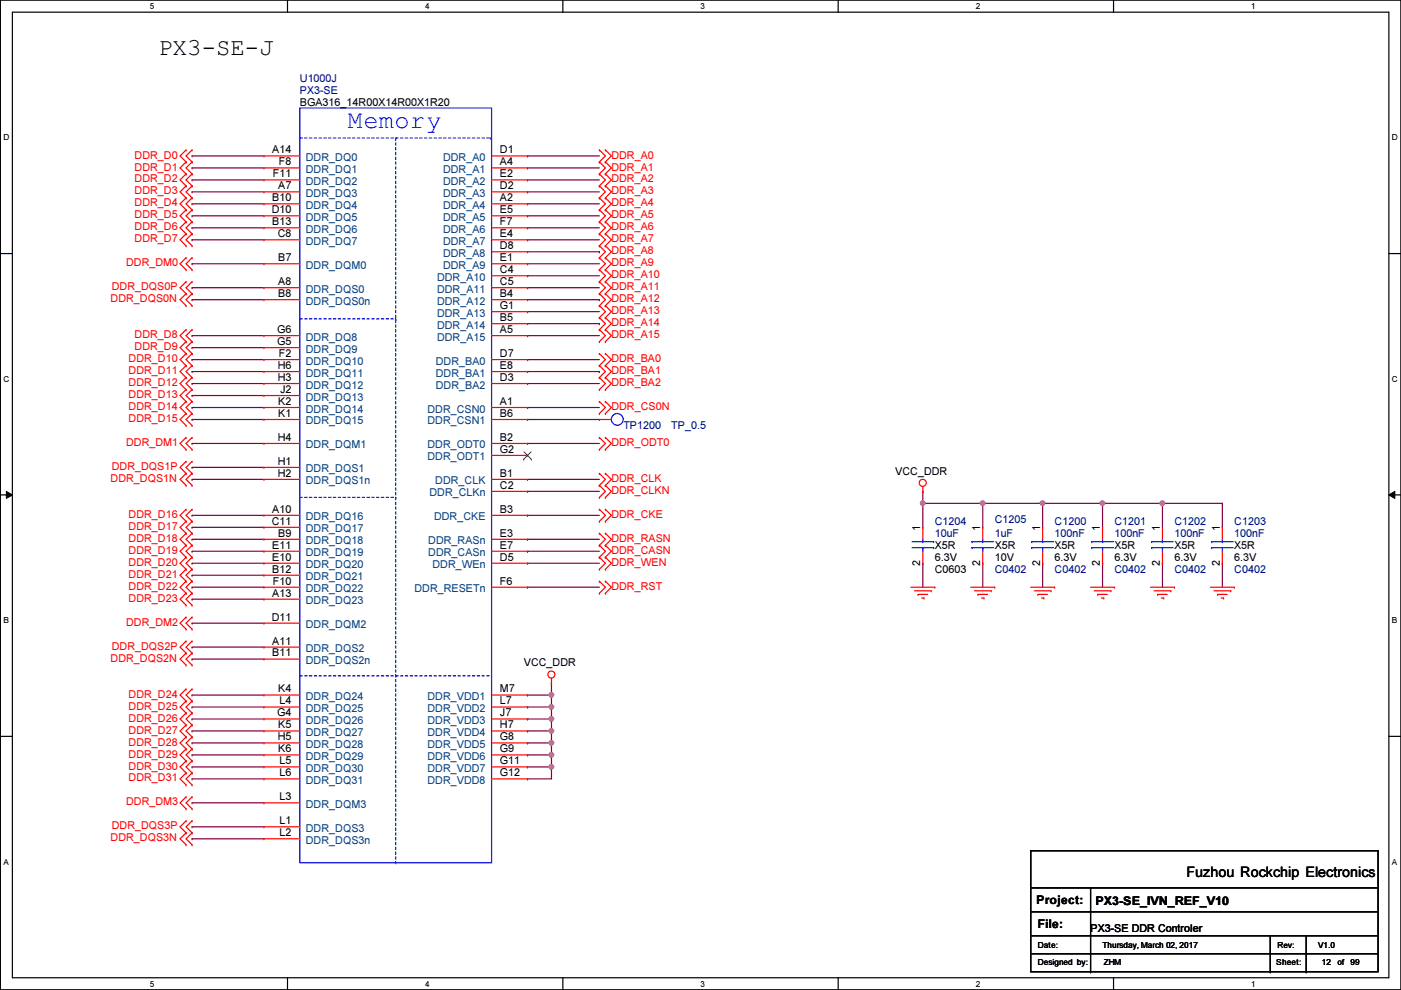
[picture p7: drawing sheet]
<svg xmlns="http://www.w3.org/2000/svg" width="297mm" height="210mm" viewBox="0 0 297 210" stroke-linecap="round" stroke-linejoin="round" font-family="sans-serif">
<path d="M.1 0h296.9v209.8h-296.9zM2.6 2.6h291.9v204.7h-291.9z" fill="none" stroke="#000" stroke-width=".25"/>
<g fill="#fff">
<path d="M31.8 .3h1v2h-1z"/>
<path d="M31.8 207.6h1v1.9h-1z"/>
</g>
<path d="M61 0v2.6M61 207.3v2.5" fill="none" stroke="#000" stroke-width=".25"/>
<g fill="#fff">
<path d="M90.1 .3h1v2h-1z"/>
<path d="M90.1 207.6h1v1.9h-1z"/>
</g>
<path d="M119.3 0v2.6M119.3 207.3v2.5" fill="none" stroke="#000" stroke-width=".25"/>
<g fill="#fff">
<path d="M148.5 .3h1v2h-1z"/>
<path d="M148.5 207.6h1v1.9h-1z"/>
</g>
<path d="M177.7 0v2.6M177.7 207.3v2.5" fill="none" stroke="#000" stroke-width=".25"/>
<g fill="#fff">
<path d="M206.9 .3h1v2h-1z"/>
<path d="M206.9 207.6h1v1.9h-1z"/>
</g>
<path d="M236.1 0v2.6M236.1 207.3v2.5" fill="none" stroke="#000" stroke-width=".25"/>
<g fill="#fff">
<path d="M265.3 .3h.9v2h-.9z"/>
<path d="M265.3 207.6h.9v1.9h-.9z"/>
<path d="M.7 28.2h1.3v1.9h-1.3z"/>
<path d="M295.1 28.2h1.3v1.9h-1.3z"/>
<path d="M.7 79.3h1.3v2h-1.3z"/>
<path d="M295.1 79.3h1.3v2h-1.3z"/>
</g>
<path d="M.1 53.8h2.5M294.5 53.8h2.5" fill="none" stroke="#000" stroke-width=".25"/>
<g fill="#fff">
<path d="M.7 130.5h1.2v2h-1.2z"/>
<path d="M295.1 130.5h1.2v2h-1.2z"/>
</g>
<path d="M.1 104.9h2.5M294.5 104.9h2.5" fill="none" stroke="#000" stroke-width=".25"/>
<path d="M1.4 104.2l1.2 .7-1.2 .8zM294.5 104.9l1.2-.7v1.5z" fill="#000"/>
<path d="M1.4 104.2l1.2 .7-1.2 .8zM294.5 104.9l1.2-.7v1.5z" fill="none" stroke="#000" stroke-width=".21"/>
<g fill="#fff">
<path d="M.7 181.7h1.2v2h-1.2z"/>
<path d="M295.1 181.7h1.2v2h-1.2z"/>
</g>
<path d="M.1 156.1h2.5M294.5 156.1h2.5" fill="none" stroke="#000" stroke-width=".25"/>
<g fill="none" stroke="#800040" stroke-width=".25">
<path d="M111.8 35.6h.1M111.8 38.1h.1M111.8 33.1h.1M111.8 35.6h15.3M111.8 38.1h15.3M111.8 33.1h15.3M111.8 50.8h.1M111.8 40.7h.1M111.8 43.2h.1M111.8 48.3h.1M111.8 55.9h.1M111.8 45.8h.1"/>
<path d="M111.8 50.8h15.3M111.8 40.7h15.3M111.8 53.4h15.3M111.8 43.2h15.3M111.8 48.3h15.3M111.8 55.9h15.3M111.8 45.8h15.3M127.1 53.4h.1M111.8 86.4h.1M111.8 86.4h15.3M111.8 104.2h.1M111.8 101.6h.1"/>
<path d="M111.8 104.2h15.3M111.8 101.6h15.3M111.8 157.5h.1M111.8 147.4h.1M111.8 147.4h5.1M116.9 147.4h.1M116.9 155h.1M116.9 147.4v2.5M116.9 155v2.5h-5.1"/>
</g>
<circle cx="116.9" cy="147.3" r=".49" fill="#f0f"/>
<circle cx="116.9" cy="147.3" r=".49" fill="none" stroke="#f0f" stroke-width=".25"/>
<path d="M111.8 149.9h.1M111.8 149.9h5.1" fill="none" stroke="#800040" stroke-width=".25"/>
<circle cx="116.9" cy="149.9" r=".49" fill="#f0f"/>
<circle cx="116.9" cy="149.9" r=".49" fill="none" stroke="#f0f" stroke-width=".25"/>
<path d="M111.8 152.4h.1M111.8 152.4h5.1" fill="none" stroke="#800040" stroke-width=".25"/>
<circle cx="116.9" cy="152.4" r=".49" fill="#f0f"/>
<circle cx="116.9" cy="152.4" r=".49" fill="none" stroke="#f0f" stroke-width=".25"/>
<path d="M111.8 155h.1M116.9 144.8h.1M116.9 149.9h.1M116.9 152.4h.1M116.9 144.8v2.6M116.9 149.9v5.1h-5.1" fill="none" stroke="#800040" stroke-width=".25"/>
<circle cx="116.9" cy="155" r=".49" fill="#f0f"/>
<circle cx="116.9" cy="155" r=".49" fill="none" stroke="#f0f" stroke-width=".25"/>
<path d="M116.9 157.5h.1M116.9 157.5v2.6h-5.1M111.8 160.1h.1" fill="none" stroke="#800040" stroke-width=".25"/>
<circle cx="116.9" cy="160" r=".49" fill="#f0f"/>
<circle cx="116.9" cy="160" r=".49" fill="none" stroke="#f0f" stroke-width=".25"/>
<circle cx="116.9" cy="157.5" r=".49" fill="#f0f"/>
<circle cx="116.9" cy="157.5" r=".49" fill="none" stroke="#f0f" stroke-width=".25"/>
<path d="M111.8 162.6h.1M111.8 162.6h5.1" fill="none" stroke="#800040" stroke-width=".25"/>
<circle cx="116.9" cy="162.6" r=".49" fill="#f0f"/>
<circle cx="116.9" cy="162.6" r=".49" fill="none" stroke="#f0f" stroke-width=".25"/>
<g fill="none" stroke="#800040" stroke-width=".25">
<path d="M40.7 35.6h.1M40.7 33.1h.1M40.7 38.1h.1M40.7 35.6h15.3M40.7 33.1h15.3M40.7 38.1h15.3M40.7 40.7h.1M40.7 43.2h.1M40.7 48.3h.1M40.7 45.8h.1M40.7 50.8h.1M40.7 55.9h.1"/>
<path d="M40.7 40.7h15.3M40.7 43.2h15.3M40.7 48.3h15.3M40.7 45.8h15.3M40.7 50.8h15.3M40.7 55.9h15.3M40.7 63.5h.1M40.7 61h.1M40.7 73.7h.1M40.7 78.8h.1M40.7 76.2h.1M40.7 71.2h.1"/>
<path d="M40.7 63.5h15.3M40.7 61h15.3M40.7 73.7h15.3M40.7 78.8h15.3M40.7 76.2h15.3M40.7 71.2h15.3M40.7 86.4h.1M40.7 81.3h.1M40.7 83.9h.1M40.7 88.9h.1M40.7 99.1h.1M40.7 94h.1"/>
<path d="M40.7 86.4h15.3M40.7 81.3h15.3M40.7 83.9h15.3M40.7 88.9h15.3M40.7 99.1h15.3M40.7 94h15.3M40.7 101.6h.1M40.7 116.9h.1M40.7 109.3h.1M40.7 114.3h.1M40.7 111.8h.1M40.7 119.4h.1"/>
<path d="M40.7 101.6h15.3M40.7 116.9h15.3M40.7 109.3h15.3M40.7 114.3h15.3M40.7 111.8h15.3M40.7 119.4h15.3M195.7 119.4h.1M195.7 106.7h.1M195.7 106.7h12.7M195.7 119.4v5.1M233.8 119.4h.1M233.8 106.7h.1"/>
<path d="M233.8 106.7v5.1M233.8 119.4v5.1M246.5 106.7h.1M246.5 106.7h12.7M259.2 106.7h.1M259.2 119.4h.1M259.2 106.7v5.1M259.2 119.4v5.1M40.7 122h.1M40.7 127h.1M40.7 124.5h.1M40.7 137.2h.1"/>
<path d="M40.7 139.7h.1M40.7 132.1h.1M40.7 122h15.3M40.7 127h15.3M40.7 124.5h15.3M40.7 137.2h15.3M40.7 139.7h15.3M40.7 132.1h15.3M40.7 155h.1M40.7 147.4h.1M40.7 152.4h.1M40.7 157.5h.1"/>
<path d="M40.7 149.9h.1M40.7 155h15.3M40.7 147.4h15.3M40.7 152.4h15.3M40.7 157.5h15.3M40.7 149.9h15.3M40.7 162.6h.1M40.7 165.1h.1M40.7 160.1h.1M40.7 177.8h.1M40.7 175.3h.1M40.7 170.2h.1"/>
<path d="M40.7 165.1h15.3M40.7 162.6h15.3M40.7 160.1h15.3M40.7 177.8h15.3M40.7 175.3h15.3M40.7 170.2h15.3M111.8 165.1h.1M116.9 160.1h.1M116.9 162.6h.1M116.9 160.1v5h-5.1"/>
</g>
<circle cx="233.7" cy="106.7" r=".49" fill="#f0f"/>
<circle cx="233.7" cy="106.7" r=".49" fill="none" stroke="#f0f" stroke-width=".25"/>
<path d="M221.1 119.4h.1M221.1 106.7h.1M221.1 106.7v5.1M221.1 119.4v5.1M233.8 106.7h.1M233.8 106.7h12.7M246.5 119.4h.1M246.5 119.4v5.1" fill="none" stroke="#800040" stroke-width=".25"/>
<circle cx="221" cy="106.7" r=".49" fill="#f0f"/>
<circle cx="221" cy="106.7" r=".49" fill="none" stroke="#f0f" stroke-width=".25"/>
<path d="M246.5 106.7h.1M246.5 106.7v5.1" fill="none" stroke="#800040" stroke-width=".25"/>
<circle cx="246.4" cy="106.7" r=".49" fill="#f0f"/>
<circle cx="246.4" cy="106.7" r=".49" fill="none" stroke="#f0f" stroke-width=".25"/>
<path d="M195.7 104.2h.1M195.7 106.7h.1M195.7 104.2v7.6M208.4 106.7h.1M208.4 119.4h.1M208.4 106.7h25.4M208.4 119.4v5.1M221.1 106.7h.1" fill="none" stroke="#800040" stroke-width=".25"/>
<circle cx="195.6" cy="106.7" r=".49" fill="#f0f"/>
<circle cx="195.6" cy="106.7" r=".49" fill="none" stroke="#f0f" stroke-width=".25"/>
<path d="M208.4 106.7h.1M208.4 106.7v5.1" fill="none" stroke="#800040" stroke-width=".25"/>
<circle cx="208.3" cy="106.7" r=".49" fill="#f0f"/>
<circle cx="208.3" cy="106.7" r=".49" fill="none" stroke="#f0f" stroke-width=".25"/>
<g fill="none" stroke="#800040" stroke-width=".25">
<path d="M111.8 58.5h.1M111.8 58.5h15.3M111.8 61h.1M111.8 66.1h.1M111.8 71.2h.1M111.8 76.2h.1M111.8 63.5h15.3M111.8 61h15.3M111.8 66.1h15.3M111.8 71.2h15.3M111.8 68.6h15.3M111.8 76.2h15.3"/>
<path d="M111.8 78.8h15.3M127.1 63.5h.1M127.1 68.6h.1M127.1 78.8h.1M111.8 88.9h.1M111.8 81.3h.1M111.8 94h.1M111.8 88.9h15.3M111.8 81.3h15.3M111.8 94h15.3M111.8 109.3h.1M111.8 114.3h.1"/>
<path d="M111.8 116.9h.1M111.8 119.4h.1M111.8 109.3h15.3M111.8 114.3h15.3M111.8 116.9h15.3M111.8 119.4h15.3M111.8 124.5h.1M111.8 124.5h15.3"/>
</g>
<g fill="none" stroke="#f00" stroke-width=".25">
<path d="M39.5 31.8h.1M39.5 34.3h.1M39.5 36.9h.1M39.5 39.4h.1M39.5 31.8l-1.3 1.3 1.3 1.2M39.5 34.3l-1.3 1.3 1.3 1.3M39.5 36.9l-1.3 1.2 1.3 1.3M39.5 39.4l-1.3 1.3 1.3 1.3M40.7 31.8h.1M40.7 34.3h.1M40.7 36.9h.1M40.7 39.4h.1"/>
<path d="M40.7 31.8l-1.2 1.3 1.2 1.2M40.7 34.3l-1.2 1.3 1.2 1.3M40.7 36.9l-1.2 1.2 1.2 1.3M40.7 39.4l-1.2 1.3 1.2 1.3M56 33.1h.1M56 35.6h.1M56 38.1h.1M56 33.1h7.6M56 35.6h7.6M56 38.1h7.6M104.2 33.1h7.6M104.2 35.6h7.6"/>
<path d="M104.2 38.1h7.6M111.8 33.1h.1M111.8 35.6h.1M111.8 38.1h.1M127.1 34.3h.1M127.1 31.8h.1M127.1 36.9h.1M127.1 39.4h.1M127.1 31.8l1.3 1.3-1.3 1.2M127.1 34.3l1.3 1.3-1.3 1.3M127.1 36.9l1.3 1.2-1.3 1.3M127.1 39.4l1.3 1.3-1.3 1.3"/>
<path d="M128.4 34.3h.1M128.4 31.8h.1M128.4 36.9h.1M128.4 39.4h.1M128.4 31.8l1.2 1.3-1.2 1.2M128.4 34.3l1.2 1.3-1.2 1.3M128.4 36.9l1.2 1.2-1.2 1.3M128.4 39.4l1.2 1.3-1.2 1.3M39.5 42h.1M39.5 44.5h.1M39.5 47h.1M39.5 49.6h.1"/>
<path d="M39.5 52.1h.1M39.5 54.7h.1M39.5 57.2h.1M39.5 59.7h.1M39.5 42l-1.3 1.2 1.3 1.3M39.5 44.5l-1.3 1.3 1.3 1.2M39.5 47l-1.3 1.3 1.3 1.3M39.5 49.6l-1.3 1.2 1.3 1.3M39.5 54.7l-1.3 1.2 1.3 1.3M39.5 59.7l-1.3 1.3 1.3 1.3M40.7 42h.1M40.7 44.5h.1"/>
<path d="M40.7 47h.1M40.7 49.6h.1M40.7 52.1h.1M40.7 54.7h.1M40.7 57.2h.1M40.7 59.7h.1M40.7 42l-1.2 1.2 1.2 1.3M40.7 44.5l-1.2 1.3 1.2 1.2M40.7 47l-1.2 1.3 1.2 1.3M40.7 49.6l-1.2 1.2 1.2 1.3M40.7 54.7l-1.2 1.2 1.2 1.3M40.7 59.7l-1.2 1.3 1.2 1.3"/>
<path d="M56 55.9h.1M56 40.7h.1M56 43.2h.1M56 45.8h.1M56 48.3h.1M56 50.8h.1M56 55.9h7.6M56 40.7h7.6M56 43.2h7.6M56 45.8h7.6M56 48.3h7.6M56 50.8h7.6"/>
<path d="M104.2 55.9h7.6M104.2 40.7h7.6M104.2 43.2h7.6M104.2 45.8h7.6M104.2 48.3h7.6M104.2 50.8h7.6M104.2 53.4h7.6M104.2 58.5h7.6M111.8 40.7h.1M111.8 43.2h.1M111.8 45.8h.1M111.8 48.3h.1"/>
<path d="M111.8 50.8h.1M111.8 53.4h.1M111.8 55.9h.1M111.8 58.5h.1M127.1 42h.1M127.1 44.5h.1M127.1 47h.1M127.1 49.6h.1M127.1 52.1h.1M127.1 54.7h.1M127.1 57.2h.1M127.1 59.7h.1"/>
<path d="M127.1 42l1.3 1.2-1.3 1.3M127.1 44.5l1.3 1.3-1.3 1.2M127.1 47l1.3 1.3-1.3 1.3M127.1 49.6l1.3 1.2-1.3 1.3M127.1 52.1l1.3 1.3-1.3 1.3M127.1 54.7l1.3 1.2-1.3 1.3M127.1 57.2l1.3 1.3-1.3 1.2M127.1 59.7l1.3 1.3-1.3 1.3M128.4 42h.1M128.4 44.5h.1M128.4 47h.1M128.4 49.6h.1"/>
<path d="M128.4 52.1h.1M128.4 54.7h.1M128.4 57.2h.1M128.4 59.7h.1M128.4 42l1.2 1.2-1.2 1.3M128.4 44.5l1.2 1.3-1.2 1.2M128.4 47l1.2 1.3-1.2 1.3M128.4 49.6l1.2 1.2-1.2 1.3M128.4 52.1l1.2 1.3-1.2 1.3M128.4 54.7l1.2 1.2-1.2 1.3M128.4 57.2l1.2 1.3-1.2 1.2M128.4 59.7l1.2 1.3-1.2 1.3"/>
<path d="M39.5 62.3h.1M39.5 64.8h.1M39.5 69.9h.1M39.5 72.4h.1M39.5 75h.1M39.5 77.5h.1M39.5 62.3l-1.3 1.2 1.3 1.3M39.5 69.9l-1.3 1.3 1.3 1.2M39.5 72.4l-1.3 1.3 1.3 1.3M39.5 75l-1.3 1.2 1.3 1.3M39.5 77.5l-1.3 1.3 1.3 1.3M40.7 62.3h.1"/>
<path d="M40.7 64.8h.1M40.7 69.9h.1M40.7 72.4h.1M40.7 75h.1M40.7 77.5h.1M40.7 62.3l-1.2 1.2 1.2 1.3M40.7 69.9l-1.2 1.3 1.2 1.2M40.7 72.4l-1.2 1.3 1.2 1.3M40.7 75l-1.2 1.2 1.2 1.3M40.7 77.5l-1.2 1.3 1.2 1.3M56 61h.1M56 63.5h.1"/>
<path d="M56 71.2h.1M56 73.7h.1M56 76.2h.1M56 78.8h.1M56 61h7.6M56 63.5h7.6M56 76.2h7.6M56 78.8h7.6M56 71.2h7.6M56 73.7h7.6M104.2 61h7.6M104.2 63.5h7.6"/>
<path d="M104.2 76.2h7.6M104.2 78.8h7.6M104.2 71.2h7.6M104.2 66.1h7.6M104.2 68.6h7.6M111.8 76.2h.1M111.8 78.8h.1M111.8 61h.1M111.8 63.5h.1M111.8 66.1h.1M111.8 68.6h.1M111.8 71.2h.1"/>
<path d="M127.1 62.3h.1M127.1 64.8h.1M127.1 67.4h.1M127.1 72.4h.1M127.1 69.9h.1M127.1 77.5h.1M127.1 75h.1M127.1 62.3l1.3 1.2-1.3 1.3M127.1 64.8l1.3 1.3-1.3 1.3M127.1 75l1.3 1.2-1.3 1.3M127.1 69.9l1.3 1.3-1.3 1.2M127.1 67.4l1.3 1.2-1.3 1.3"/>
<path d="M127.1 77.5l1.3 1.3-1.3 1.3M128.4 62.3h.1M128.4 64.8h.1M128.4 67.4h.1M128.4 72.4h.1M128.4 69.9h.1M128.4 77.5h.1M128.4 75h.1M128.4 62.3l1.2 1.2-1.2 1.3M128.4 77.5l1.2 1.3-1.2 1.3M128.4 64.8l1.2 1.3-1.2 1.3M128.4 69.9l1.2 1.3-1.2 1.2"/>
<path d="M128.4 67.4l1.2 1.2-1.2 1.3M128.4 75l1.2 1.2-1.2 1.3M39.5 80.1h.1M39.5 82.6h.1M39.5 85.1h.1M39.5 87.7h.1M39.5 90.2h.1M39.5 92.8h.1M39.5 95.3h.1M39.5 97.8h.1M39.5 80.1l-1.3 1.2 1.3 1.3M39.5 82.6l-1.3 1.3 1.3 1.2"/>
<path d="M39.5 85.1l-1.3 1.3 1.3 1.3M39.5 87.7l-1.3 1.2 1.3 1.3M39.5 92.8l-1.3 1.2 1.3 1.3M39.5 97.8l-1.3 1.3 1.3 1.3M40.7 80.1h.1M40.7 82.6h.1M40.7 85.1h.1M40.7 87.7h.1M40.7 90.2h.1M40.7 92.8h.1M40.7 95.3h.1M40.7 97.8h.1"/>
<path d="M40.7 80.1l-1.2 1.2 1.2 1.3M40.7 82.6l-1.2 1.3 1.2 1.2M40.7 85.1l-1.2 1.3 1.2 1.3M40.7 87.7l-1.2 1.2 1.2 1.3M40.7 92.8l-1.2 1.2 1.2 1.3M40.7 97.8l-1.2 1.3 1.2 1.3M56 94h.1M56 99.1h.1M56 81.3h.1M56 83.9h.1M56 86.4h.1M56 88.9h.1"/>
<path d="M56 88.9h7.6M56 94h7.6M56 99.1h7.6M56 86.4h7.6M56 81.3h7.6M56 83.9h7.6M104.2 88.9h7.6M104.2 94h7.6M104.2 86.4h7.6M104.2 81.3h7.6M104.2 96.6h7.6M111.8 86.4h.1"/>
<path d="M111.8 88.9h.1M111.8 81.3h.1M111.8 94h.1M111.8 96.6h.1M127.1 87.7h.1M127.1 85.1h.1M127.1 80.1h.1M127.1 82.6h.1M127.1 95.3h.1M127.1 92.8h.1M127.1 88.9h.1M127.1 85.1l1.3 1.3-1.3 1.3"/>
<path d="M127.1 80.1l1.3 1.2-1.3 1.3M127.1 92.8l1.3 1.2-1.3 1.3M127.1 88.9h2.5M128.4 87.7h.1M128.4 85.1h.1M128.4 80.1h.1M128.4 82.6h.1M128.4 95.3h.1M128.4 92.8h.1M128.4 85.1l1.2 1.3-1.2 1.3M128.4 80.1l1.2 1.2-1.2 1.3M128.4 92.8l1.2 1.2-1.2 1.3"/>
<path d="M39.5 100.4h.1M39.5 102.9h.1M39.5 108h.1M39.5 110.5h.1M39.5 113.1h.1M39.5 115.6h.1M39.5 118.2h.1M39.5 100.4l-1.3 1.2 1.3 1.3M39.5 108l-1.3 1.3 1.3 1.2M39.5 110.5l-1.3 1.3 1.3 1.3M39.5 115.6l-1.3 1.3 1.3 1.3M39.5 118.2l-1.3 1.2 1.3 1.3"/>
<path d="M39.5 113.1l-1.3 1.2 1.3 1.3M40.7 100.4h.1M40.7 102.9h.1M40.7 108h.1M40.7 110.5h.1M40.7 113.1h.1M40.7 115.6h.1M40.7 118.2h.1M40.7 100.4l-1.2 1.2 1.2 1.3M40.7 108l-1.2 1.3 1.2 1.2M40.7 110.5l-1.2 1.3 1.2 1.3M40.7 115.6l-1.2 1.3 1.2 1.3"/>
<path d="M40.7 118.2l-1.2 1.2 1.2 1.3M40.7 113.1l-1.2 1.2 1.2 1.3M56 101.6h.1M56 109.3h.1M56 111.8h.1M56 114.3h.1M56 116.9h.1M56 119.4h.1M56 101.6h7.6M56 109.3h7.6M56 114.3h7.6M56 116.9h7.6"/>
<path d="M56 119.4h7.6M56 111.8h7.6M104.2 101.6h7.6M104.2 109.3h7.6M104.2 104.2h7.6M104.2 114.3h7.6M104.2 116.9h7.6M104.2 119.4h7.6M111.8 109.3h.1M111.8 101.6h.1M111.8 104.2h.1M111.8 114.3h.1"/>
<path d="M111.8 116.9h.1M111.8 119.4h.1M127.1 102.9h.1M127.1 100.4h.1M127.1 105.5h.1M127.1 110.5h.1M127.1 108h.1M127.1 115.6h.1M127.1 113.1h.1M127.1 118.2h.1M127.1 100.4l1.3 1.2-1.3 1.3M127.1 102.9l1.3 1.3-1.3 1.3"/>
<path d="M127.1 108l1.3 1.3-1.3 1.2M127.1 113.1l1.3 1.2-1.3 1.3M127.1 115.6l1.3 1.3-1.3 1.3M127.1 118.2l1.3 1.2-1.3 1.3M128.4 102.9h.1M128.4 100.4h.1M128.4 105.5h.1M128.4 110.5h.1M128.4 108h.1M128.4 115.6h.1M128.4 113.1h.1M128.4 118.2h.1"/>
<path d="M128.4 100.4l1.2 1.2-1.2 1.3M128.4 102.9l1.2 1.3-1.2 1.3M128.4 108l1.2 1.3-1.2 1.2M128.4 113.1l1.2 1.2-1.2 1.3M128.4 115.6l1.2 1.3-1.2 1.3M128.4 118.2l1.2 1.2-1.2 1.3M195.7 104.2h.1M195.7 111.8h.1M195.7 119.4h.1M195.7 103.2v1M195.7 111.8v2.5M195.7 116.9v2.5"/>
<path d="M208.4 111.8h.1M208.4 119.4h.1M208.4 111.8v2.5M208.4 116.9v2.5M221.1 111.8h.1M221.1 119.4h.1M221.1 111.8v2.5M221.1 116.9v2.5M233.8 111.8h.1M233.8 119.4h.1M233.8 111.8v2.5M233.8 116.9v2.5"/>
<path d="M246.5 111.8h.1M246.5 119.4h.1M246.5 111.8v2.5M246.5 116.9v2.5M259.2 111.8h.1M259.2 119.4h.1M259.2 111.8v2.5M259.2 116.9v2.5M39.5 120.7h.1M39.5 123.2h.1M39.5 125.8h.1M39.5 128.3h.1"/>
<path d="M39.5 130.9h.1M39.5 133.4h.1M39.5 135.9h.1M39.5 138.5h.1M39.5 125.8l-1.3 1.2 1.3 1.3M39.5 130.9l-1.3 1.2 1.3 1.3M39.5 120.7l-1.3 1.3 1.3 1.2M39.5 123.2l-1.3 1.3 1.3 1.3M39.5 135.9l-1.3 1.3 1.3 1.3M39.5 138.5l-1.3 1.2 1.3 1.3M40.7 120.7h.1M40.7 123.2h.1"/>
<path d="M40.7 125.8h.1M40.7 128.3h.1M40.7 130.9h.1M40.7 133.4h.1M40.7 135.9h.1M40.7 138.5h.1M40.7 123.2l-1.2 1.3 1.2 1.3M40.7 125.8l-1.2 1.2 1.2 1.3M40.7 130.9l-1.2 1.2 1.2 1.3M40.7 120.7l-1.2 1.3 1.2 1.2M40.7 135.9l-1.2 1.3 1.2 1.3M40.7 138.5l-1.2 1.2 1.2 1.3"/>
<path d="M56 122h.1M56 124.5h.1M56 127h.1M56 132.1h.1M56 137.2h.1M56 139.7h.1M56 124.5h7.6M56 122h7.6M56 127h7.6M56 132.1h7.6M56 137.2h7.6M56 139.7h7.6"/>
<path d="M104.2 124.5h7.6M111.8 124.5h.1M127.1 120.7h.1M127.1 125.8h.1M127.1 123.2h.1M127.1 123.2l1.3 1.3-1.3 1.3M128.4 120.7h.1M128.4 125.8h.1M128.4 123.2h.1M128.4 123.2l1.2 1.3-1.2 1.3M193.1 124.5h5.1M193.9 125.3h3.5"/>
<path d="M194.6 126h.1M194.6 126h2.1M195.4 126.8h.5M195.9 126.8h.1M197.4 125.3h.1M198.2 124.5h.1M205.8 124.5h5.1M206.6 125.3h3.5M207.3 126h.1M207.3 126h2.1M208.1 126.8h.5M208.6 126.8h.1"/>
<path d="M210.1 125.3h.1M210.9 124.5h.1M218.5 124.5h5.1M219.3 125.3h3.5M220 126h.1M220 126h2.1M220.8 126.8h.5M221.3 126.8h.1M222.8 125.3h.1M223.6 124.5h.1M231.2 124.5h5.1M232 125.3h3.5"/>
<path d="M232.7 126h.1M232.7 126h2.1M233.5 126.8h.5M234 126.8h.1M235.5 125.3h.1M236.3 124.5h.1M243.9 124.5h5.1M244.7 125.3h3.5M245.4 126h.1M245.4 126h2.1M246.2 126.8h.5M246.7 126.8h.1"/>
<path d="M248.2 125.3h.1M249 124.5h.1M256.6 124.5h5.1M257.4 125.3h3.5M258.1 126h.1M258.1 126h2.1M258.9 126.8h.5M259.4 126.8h.1M260.9 125.3h.1M261.7 124.5h.1M39.5 141h.1M39.5 146.1h.1"/>
<path d="M39.5 148.6h.1M39.5 151.2h.1M39.5 153.7h.1M39.5 156.3h.1M39.5 158.8h.1M39.5 146.1l-1.3 1.3 1.3 1.2M39.5 148.6l-1.3 1.3 1.3 1.3M39.5 151.2l-1.3 1.2 1.3 1.3M39.5 153.7l-1.3 1.3 1.3 1.3M39.5 156.3l-1.3 1.2 1.3 1.3M39.5 158.8l-1.3 1.3 1.3 1.2M40.7 141h.1"/>
<path d="M40.7 146.1h.1M40.7 148.6h.1M40.7 151.2h.1M40.7 153.7h.1M40.7 156.3h.1M40.7 158.8h.1M40.7 146.1l-1.2 1.3 1.2 1.2M40.7 148.6l-1.2 1.3 1.2 1.3M40.7 151.2l-1.2 1.2 1.2 1.3M40.7 153.7l-1.2 1.3 1.2 1.3M40.7 156.3l-1.2 1.2 1.2 1.3M40.7 158.8l-1.2 1.3 1.2 1.2"/>
<path d="M56 147.4h.1M56 149.9h.1M56 152.4h.1M56 155h.1M56 157.5h.1M56 147.4h7.6M56 149.9h7.6M56 152.4h7.6M56 155h7.6M56 157.5h7.6M104.2 147.4h7.6M104.2 149.9h7.6"/>
<path d="M104.2 152.4h7.6M104.2 155h7.6M104.2 157.5h7.6M111.8 147.4h.1M111.8 149.9h.1M111.8 152.4h.1M111.8 155h.1M111.8 157.5h.1M116.9 144.8h.1M116.9 143.8v1M39.5 161.3h.1M39.5 163.9h.1"/>
<path d="M39.5 166.4h.1M39.5 169h.1M39.5 171.5h.1M39.5 174h.1M39.5 176.6h.1M39.5 179.1h.1M39.5 161.3l-1.3 1.3 1.3 1.3M39.5 163.9l-1.3 1.2 1.3 1.3M39.5 169l-1.3 1.2 1.3 1.3M39.5 174l-1.3 1.3 1.3 1.3M39.5 176.6l-1.3 1.2 1.3 1.3M40.7 161.3h.1"/>
<path d="M40.7 163.9h.1M40.7 166.4h.1M40.7 169h.1M40.7 171.5h.1M40.7 174h.1M40.7 176.6h.1M40.7 179.1h.1M40.7 174l-1.2 1.3 1.2 1.3M40.7 161.3l-1.2 1.3 1.2 1.3M40.7 163.9l-1.2 1.2 1.2 1.3M40.7 169l-1.2 1.2 1.2 1.3M40.7 176.6l-1.2 1.2 1.2 1.3"/>
<path d="M56 160.1h.1M56 162.6h.1M56 165.1h.1M56 170.2h.1M56 175.3h.1M56 177.8h.1M56 160.1h7.6M56 162.6h7.6M56 165.1h7.6M56 170.2h7.6M56 175.3h7.6M56 177.8h7.6"/>
<path d="M104.2 160.1h7.6M104.2 162.6h7.6M104.2 165.1h7.6M111.8 160.1h.1M111.8 162.6h.1M111.8 165.1h.1"/>
<circle cx="195.6" cy="102.4" r=".75"/>
<circle cx="116.9" cy="143" r=".75"/>
</g>
<g fill="none" stroke="#000" stroke-width=".25">
<path d="M218.5 180.4h73.7v25.6h-73.7zM218.5 188.3h73.7M218.5 193.3h73.7M218.5 198.4h73.7M231.2 188.3v17.7M269.3 198.4v7.6M276.9 198.4v7.6M292.2 188.3h.1M292.2 193.3h.1M292.2 198.4h.1M218.5 202.2h73.7M231.2 206h.1"/>
<path d="M269.3 206h.1M276.9 206h.1M292.2 202.2h.1"/>
</g>
<g fill="none" stroke="#00f" stroke-width=".25">
<path d="M63.6 22.9h40.6v160h-40.6zM193.4 116.1h4.5M193.4 114.9h4.5M195.7 114.9h.1M195.7 116.1h.1M195.7 114.3v.6M195.7 116.1v.8M197.9 116.1h.1M197.9 114.9h.1M206.1 116.1h.1M206.1 114.9h.1M206.1 116.1h4.5"/>
<path d="M206.1 114.9h4.5M208.4 114.9h.1M208.4 116.1h.1M208.4 114.3v.6M208.4 116.1v.8M218.8 116.1h.1M218.8 114.9h.1M218.8 116.1h4.5M218.8 114.9h4.5M221.1 114.9h.1M221.1 116.1h.1M221.1 114.3v.6"/>
<path d="M221.1 116.1v.8M231.5 116.1h.1M231.5 114.9h.1M231.5 116.1h4.5M231.5 114.9h4.5M233.8 114.9h.1M233.8 116.1h.1M233.8 114.3v.6M233.8 116.1v.8M244.2 116.1h.1M244.2 114.9h.1M244.2 116.1h4.5"/>
<path d="M244.2 114.9h4.5M246.5 114.9h.1M246.5 116.1h.1M246.5 114.3v.6M246.5 116.1v.8M256.9 116.1h.1M256.9 114.9h.1M256.9 116.1h4.5M256.9 114.9h4.5M259.2 114.9h.1M259.2 116.1h.1M259.2 114.3v.6"/>
<path d="M259.2 116.1v.8"/>
<circle cx="130.9" cy="88.9" r="1.25"/>
</g>
<path d="M63.6 29.3h40.4M83.9 29.3v153.6M104 29.3h.1M63.6 67.6h20.3M83.9 67.6h.1M63.6 105.5h20.3M83.9 105.5h.1M63.6 143.3h20.3M83.9 143.3h.1M83.9 143.3h20.3M104.2 143.3h.1M83.9 182.9h.1" fill="none" stroke="#00f" stroke-width=".25" stroke-dasharray=".5 .5"/>
<path d="M111 97.4h.1M111.1 95.8l1.5 1.6M112.6 95.8l-1.6 1.6M112.6 97.4h.1" fill="none" stroke="#804000" stroke-width=".21"/>
<circle cx="116.9" cy="147.3" r=".49" fill="#f0f"/>
<circle cx="116.9" cy="147.3" r=".49" fill="none" stroke="#f0f" stroke-width=".25"/>
<circle cx="116.9" cy="149.9" r=".49" fill="#f0f"/>
<circle cx="116.9" cy="149.9" r=".49" fill="none" stroke="#f0f" stroke-width=".25"/>
<circle cx="116.9" cy="152.4" r=".49" fill="#f0f"/>
<circle cx="116.9" cy="152.4" r=".49" fill="none" stroke="#f0f" stroke-width=".25"/>
<circle cx="116.9" cy="155" r=".49" fill="#f0f"/>
<circle cx="116.9" cy="155" r=".49" fill="none" stroke="#f0f" stroke-width=".25"/>
<circle cx="116.9" cy="160" r=".49" fill="#f0f"/>
<circle cx="116.9" cy="160" r=".49" fill="none" stroke="#f0f" stroke-width=".25"/>
<circle cx="116.9" cy="157.5" r=".49" fill="#f0f"/>
<circle cx="116.9" cy="157.5" r=".49" fill="none" stroke="#f0f" stroke-width=".25"/>
<circle cx="116.9" cy="162.6" r=".49" fill="#f0f"/>
<circle cx="116.9" cy="162.6" r=".49" fill="none" stroke="#f0f" stroke-width=".25"/>
<circle cx="233.7" cy="106.7" r=".49" fill="#f0f"/>
<circle cx="233.7" cy="106.7" r=".49" fill="none" stroke="#f0f" stroke-width=".25"/>
<circle cx="221" cy="106.7" r=".49" fill="#f0f"/>
<circle cx="221" cy="106.7" r=".49" fill="none" stroke="#f0f" stroke-width=".25"/>
<circle cx="246.4" cy="106.7" r=".49" fill="#f0f"/>
<circle cx="246.4" cy="106.7" r=".49" fill="none" stroke="#f0f" stroke-width=".25"/>
<circle cx="195.6" cy="106.7" r=".49" fill="#f0f"/>
<circle cx="195.6" cy="106.7" r=".49" fill="none" stroke="#f0f" stroke-width=".25"/>
<circle cx="208.3" cy="106.7" r=".49" fill="#f0f"/>
<circle cx="208.3" cy="106.7" r=".49" fill="none" stroke="#f0f" stroke-width=".25"/>
<text font-size="5.3" fill="#00f" x="73.7" y="27.2">Memory</text>
<text font-size="5.1" x="33.6" y="11.7">PX3-SE-J</text>
<text font-size="3" x="251.5" y="185.9">Fuzhou Rockchip Electronics</text>
<g font-size="2.5">
<text x="219.8" y="191.6">Project:</text>
<text x="232.2" y="191.9">PX3-SE_IVN_REF_V10</text>
<text x="220" y="196.7">File:</text>
</g>
<g font-size="2.3" fill="#000080">
<text x="63.6" y="17.4">U1000J</text>
<text x="63.6" y="19.9">PX3-SE</text>
<text x="132.2" y="91">TP1200</text>
<text x="142.3" y="91">TP_0.5</text>
<text x="198.2" y="111.3">C1204</text>
<text x="198.2" y="113.9">10uF</text>
<text x="210.9" y="110.8">C1205</text>
<text x="210.9" y="113.9">1uF</text>
<text x="223.6" y="111.3">C1200</text>
<text x="223.6" y="113.9">100nF</text>
<text x="236.3" y="111.3">C1201</text>
<text x="236.3" y="113.9">100nF</text>
<text x="249" y="111.3">C1202</text>
<text x="249" y="113.9">100nF</text>
<text x="261.7" y="111.3">C1203</text>
<text x="261.7" y="113.9">100nF</text>
<text x="210.9" y="121.5">C0402</text>
<text x="223.6" y="121.5">C0402</text>
<text x="236.3" y="121.5">C0402</text>
<text x="249" y="121.5">C0402</text>
<text x="261.7" y="121.5">C0402</text>
</g>
<g font-size="2.3">
<text x="63.6" y="22.4">BGA316_14R00X14R00X1R20</text>
<text x="57.7" y="32.5">A14</text>
<text x="59.1" y="35.1">F8</text>
<text x="106" y="32.5">D1</text>
<text x="106" y="35.1">A4</text>
<text x="57.9" y="37.6">F11</text>
<text x="59" y="40.1">A7</text>
<text x="106" y="37.6">E2</text>
<text x="106" y="40.1">D2</text>
<text x="57.6" y="45.2">D10</text>
<text x="57.7" y="42.7">B10</text>
<text x="57.7" y="47.8">B13</text>
<text x="106" y="42.7">A2</text>
<text x="106" y="45.2">E5</text>
<text x="106" y="47.8">F7</text>
<text x="58.9" y="50.3">C8</text>
<text x="106" y="50.3">E4</text>
<text x="106" y="52.8">D8</text>
<text x="59" y="55.4">B7</text>
<text x="106" y="55.4">E1</text>
<text x="106" y="57.9">C4</text>
<text x="59" y="60.5">A8</text>
<text x="59" y="63">B8</text>
<text x="106" y="60.5">C5</text>
<text x="106" y="63">B4</text>
<text x="106" y="65.5">G1</text>
<text x="58.8" y="70.6">G6</text>
<text x="106" y="68.1">B5</text>
<text x="106" y="70.6">A5</text>
<text x="58.8" y="73.2">G5</text>
<text x="59.1" y="75.7">F2</text>
<text x="106" y="75.7">D7</text>
<text x="58.9" y="78.2">H6</text>
<text x="58.9" y="80.8">H3</text>
<text x="59.4" y="83.3">J2</text>
<text x="106" y="78.2">E8</text>
<text x="106" y="80.8">D3</text>
<text x="59" y="85.9">K2</text>
<text x="59" y="88.4">K1</text>
<text x="106" y="85.9">A1</text>
<text x="106" y="88.4">B6</text>
<text x="58.9" y="93.5">H4</text>
<text x="106" y="93.5">B2</text>
<text x="58.9" y="98.6">H1</text>
<text x="58.9" y="101.1">H2</text>
<text x="106" y="96">G2</text>
<text x="106" y="101.1">B1</text>
<text x="189.8" y="100.7">VCC_DDR</text>
<text x="106" y="103.6">C2</text>
<text x="57.6" y="111.3">C11</text>
<text x="57.7" y="108.7">A10</text>
<text x="59" y="113.8">B9</text>
<text x="106" y="108.7">B3</text>
<text x="106" y="113.8">E3</text>
<text x="195.1" y="112.6" transform="rotate(-90 195.1 112.6)">1</text>
<text x="207.8" y="112.6" transform="rotate(-90 207.8 112.6)">1</text>
<text x="220.5" y="112.6" transform="rotate(-90 220.5 112.6)">1</text>
<text x="233.2" y="112.6" transform="rotate(-90 233.2 112.6)">1</text>
<text x="245.9" y="112.6" transform="rotate(-90 245.9 112.6)">1</text>
<text x="258.6" y="112.6" transform="rotate(-90 258.6 112.6)">1</text>
<text x="57.7" y="116.3">E11</text>
<text x="57.7" y="118.9">E10</text>
<text x="106" y="116.3">E7</text>
<text x="106" y="118.9">D5</text>
<text x="195.1" y="119.9" transform="rotate(-90 195.1 119.9)">2</text>
<text x="198.2" y="116.4">X5R</text>
<text x="198.2" y="119">6.3V</text>
<text x="207.8" y="119.9" transform="rotate(-90 207.8 119.9)">2</text>
<text x="210.9" y="116.4">X5R</text>
<text x="210.9" y="119">10V</text>
<text x="220.5" y="119.9" transform="rotate(-90 220.5 119.9)">2</text>
<text x="223.6" y="116.4">X5R</text>
<text x="223.6" y="119">6.3V</text>
<text x="233.2" y="119.9" transform="rotate(-90 233.2 119.9)">2</text>
<text x="236.3" y="116.4">X5R</text>
<text x="236.3" y="119">6.3V</text>
<text x="245.9" y="119.9" transform="rotate(-90 245.9 119.9)">2</text>
<text x="249" y="116.4">X5R</text>
<text x="249" y="119">6.3V</text>
<text x="258.6" y="119.9" transform="rotate(-90 258.6 119.9)">2</text>
<text x="261.7" y="116.4">X5R</text>
<text x="261.7" y="119">6.3V</text>
<text x="57.7" y="121.4">B12</text>
<text x="57.9" y="124">F10</text>
<text x="106" y="124">F6</text>
<text x="198.2" y="121.5">C0603</text>
<text x="57.6" y="131.6">D11</text>
<text x="57.7" y="126.5">A13</text>
<text x="57.7" y="136.7">A11</text>
<text x="57.7" y="139.2">B11</text>
<text x="111.1" y="141.3">VCC_DDR</text>
<text x="59" y="146.8">K4</text>
<text x="59.3" y="149.4">L4</text>
<text x="106" y="146.8">M7</text>
<text x="106" y="149.4">L7</text>
<text x="58.8" y="151.9">G4</text>
<text x="59" y="154.4">K5</text>
<text x="106" y="151.9">J7</text>
<text x="106" y="154.4">H7</text>
<text x="58.9" y="157">H5</text>
<text x="59" y="159.5">K6</text>
<text x="106" y="157">G8</text>
<text x="106" y="159.5">G9</text>
<text x="59.3" y="162.1">L5</text>
<text x="59.3" y="164.6">L6</text>
<text x="106" y="162.1">G11</text>
<text x="106" y="164.6">G12</text>
<text x="59.3" y="169.7">L3</text>
<text x="59.3" y="174.8">L1</text>
<text x="59.3" y="177.3">L2</text>
<text x="231.2" y="197.7">PX3-SE DDR Controler</text>
</g>
<g font-size="2.3" fill="#f00">
<text x="28.5" y="33.6">DDR_D0</text>
<text x="129.6" y="33.6">DDR_A0</text>
<text x="28.5" y="36.2">DDR_D1</text>
<text x="28.5" y="38.7">DDR_D2</text>
<text x="28.5" y="41.2">DDR_D3</text>
<text x="129.6" y="36.2">DDR_A1</text>
<text x="129.6" y="38.7">DDR_A2</text>
<text x="129.6" y="41.2">DDR_A3</text>
<text x="28.5" y="43.8">DDR_D4</text>
<text x="28.5" y="46.3">DDR_D5</text>
<text x="129.6" y="43.8">DDR_A4</text>
<text x="129.6" y="46.3">DDR_A5</text>
<text x="28.5" y="48.9">DDR_D6</text>
<text x="28.5" y="51.4">DDR_D7</text>
<text x="129.6" y="48.9">DDR_A6</text>
<text x="129.6" y="51.4">DDR_A7</text>
<text x="129.6" y="53.9">DDR_A8</text>
<text x="26.8" y="56.5">DDR_DM0</text>
<text x="129.6" y="56.5">DDR_A9</text>
<text x="129.6" y="59">DDR_A10</text>
<text x="23.4" y="64.1">DDR_DQS0N</text>
<text x="23.7" y="61.6">DDR_DQS0P</text>
<text x="129.6" y="61.6">DDR_A11</text>
<text x="129.6" y="64.1">DDR_A12</text>
<text x="28.5" y="71.7">DDR_D8</text>
<text x="129.6" y="66.6">DDR_A13</text>
<text x="129.6" y="71.7">DDR_A15</text>
<text x="129.6" y="69.2">DDR_A14</text>
<text x="27.3" y="76.8">DDR_D10</text>
<text x="28.5" y="74.3">DDR_D9</text>
<text x="129.6" y="76.8">DDR_BA0</text>
<text x="27.3" y="79.3">DDR_D11</text>
<text x="27.3" y="81.9">DDR_D12</text>
<text x="129.6" y="79.3">DDR_BA1</text>
<text x="129.6" y="81.9">DDR_BA2</text>
<text x="27.3" y="84.4">DDR_D13</text>
<text x="27.3" y="87">DDR_D14</text>
<text x="27.3" y="89.5">DDR_D15</text>
<text x="129.6" y="87">DDR_CS0N</text>
<text x="26.8" y="94.6">DDR_DM1</text>
<text x="129.6" y="94.6">DDR_ODT0</text>
<text x="23.7" y="99.7">DDR_DQS1P</text>
<text x="23.4" y="102.2">DDR_DQS1N</text>
<text x="129.6" y="102.2">DDR_CLK</text>
<text x="129.6" y="104.7">DDR_CLKN</text>
<text x="27.3" y="109.8">DDR_D16</text>
<text x="27.3" y="112.4">DDR_D17</text>
<text x="129.6" y="109.8">DDR_CKE</text>
<text x="27.3" y="117.4">DDR_D19</text>
<text x="27.3" y="120">DDR_D20</text>
<text x="27.3" y="114.9">DDR_D18</text>
<text x="129.6" y="114.9">DDR_RASN</text>
<text x="129.6" y="117.4">DDR_CASN</text>
<text x="129.6" y="120">DDR_WEN</text>
<text x="27.3" y="122.5">DDR_D21</text>
<text x="27.3" y="125.1">DDR_D22</text>
<text x="129.6" y="125.1">DDR_RST</text>
<text x="27.3" y="127.6">DDR_D23</text>
<text x="23.7" y="137.8">DDR_DQS2P</text>
<text x="26.8" y="132.7">DDR_DM2</text>
<text x="23.4" y="140.3">DDR_DQS2N</text>
<text x="27.3" y="147.9">DDR_D24</text>
<text x="27.3" y="150.5">DDR_D25</text>
<text x="27.3" y="153">DDR_D26</text>
<text x="27.3" y="155.5">DDR_D27</text>
<text x="27.3" y="158.1">DDR_D28</text>
<text x="27.3" y="160.6">DDR_D29</text>
<text x="27.3" y="163.2">DDR_D30</text>
<text x="27.3" y="165.7">DDR_D31</text>
<text x="26.8" y="170.8">DDR_DM3</text>
<text x="23.4" y="178.4">DDR_DQS3N</text>
<text x="23.7" y="175.9">DDR_DQS3P</text>
</g>
<g font-size="2.3" fill="#004080">
<text x="64.9" y="34.1">DDR_DQ0</text>
<text x="93.9" y="34.1">DDR_A0</text>
<text x="64.9" y="36.7">DDR_DQ1</text>
<text x="64.9" y="39.2">DDR_DQ2</text>
<text x="64.9" y="41.7">DDR_DQ3</text>
<text x="93.9" y="36.7">DDR_A1</text>
<text x="93.9" y="39.2">DDR_A2</text>
<text x="93.9" y="41.7">DDR_A3</text>
<text x="64.9" y="44.3">DDR_DQ4</text>
<text x="64.9" y="46.8">DDR_DQ5</text>
<text x="93.9" y="44.3">DDR_A4</text>
<text x="93.9" y="46.8">DDR_A5</text>
<text x="64.9" y="49.4">DDR_DQ6</text>
<text x="64.9" y="51.9">DDR_DQ7</text>
<text x="93.9" y="49.4">DDR_A6</text>
<text x="93.9" y="51.9">DDR_A7</text>
<text x="64.9" y="57">DDR_DQM0</text>
<text x="92.7" y="59.5">DDR_A10</text>
<text x="93.9" y="54.4">DDR_A8</text>
<text x="93.9" y="57">DDR_A9</text>
<text x="64.9" y="62.1">DDR_DQS0</text>
<text x="64.9" y="64.6">DDR_DQS0n</text>
<text x="92.7" y="62.1">DDR_A11</text>
<text x="92.7" y="64.6">DDR_A12</text>
<text x="92.7" y="67.1">DDR_A13</text>
<text x="92.7" y="69.7">DDR_A14</text>
<text x="64.9" y="72.2">DDR_DQ8</text>
<text x="64.9" y="74.8">DDR_DQ9</text>
<text x="64.9" y="77.3">DDR_DQ10</text>
<text x="92.4" y="77.3">DDR_BA0</text>
<text x="92.7" y="72.2">DDR_A15</text>
<text x="64.9" y="79.8">DDR_DQ11</text>
<text x="64.9" y="82.4">DDR_DQ12</text>
<text x="92.4" y="79.8">DDR_BA1</text>
<text x="92.4" y="82.4">DDR_BA2</text>
<text x="64.9" y="84.9">DDR_DQ13</text>
<text x="64.9" y="87.5">DDR_DQ14</text>
<text x="90.6" y="87.5">DDR_CSN0</text>
<text x="64.9" y="95.1">DDR_DQM1</text>
<text x="64.9" y="90">DDR_DQ15</text>
<text x="90.6" y="90">DDR_CSN1</text>
<text x="90.6" y="95.1">DDR_ODT0</text>
<text x="64.9" y="100.2">DDR_DQS1</text>
<text x="90.6" y="97.6">DDR_ODT1</text>
<text x="64.9" y="102.7">DDR_DQS1n</text>
<text x="91.1" y="105.2">DDR_CLKn</text>
<text x="92.3" y="102.7">DDR_CLK</text>
<text x="64.9" y="110.3">DDR_DQ16</text>
<text x="64.9" y="112.9">DDR_DQ17</text>
<text x="92" y="110.3">DDR_CKE</text>
<text x="64.9" y="115.4">DDR_DQ18</text>
<text x="64.9" y="117.9">DDR_DQ19</text>
<text x="90.8" y="115.4">DDR_RASn</text>
<text x="90.8" y="117.9">DDR_CASn</text>
<text x="64.9" y="120.5">DDR_DQ20</text>
<text x="64.9" y="123">DDR_DQ21</text>
<text x="64.9" y="125.6">DDR_DQ22</text>
<text x="87.9" y="125.6">DDR_RESETn</text>
<text x="91.7" y="120.5">DDR_WEn</text>
<text x="64.9" y="128.1">DDR_DQ23</text>
<text x="64.9" y="133.2">DDR_DQM2</text>
<text x="64.9" y="138.3">DDR_DQS2</text>
<text x="64.9" y="140.8">DDR_DQS2n</text>
<text x="64.9" y="148.4">DDR_DQ24</text>
<text x="90.6" y="148.4">DDR_VDD1</text>
<text x="64.9" y="151">DDR_DQ25</text>
<text x="64.9" y="153.5">DDR_DQ26</text>
<text x="90.6" y="151">DDR_VDD2</text>
<text x="90.6" y="153.5">DDR_VDD3</text>
<text x="64.9" y="156">DDR_DQ27</text>
<text x="64.9" y="158.6">DDR_DQ28</text>
<text x="64.9" y="161.1">DDR_DQ29</text>
<text x="90.6" y="156">DDR_VDD4</text>
<text x="90.6" y="158.6">DDR_VDD5</text>
<text x="90.6" y="161.1">DDR_VDD6</text>
<text x="64.9" y="163.7">DDR_DQ30</text>
<text x="64.9" y="166.2">DDR_DQ31</text>
<text x="90.6" y="163.7">DDR_VDD7</text>
<text x="90.6" y="166.2">DDR_VDD8</text>
<text x="64.9" y="171.3">DDR_DQM3</text>
<text x="64.9" y="176.4">DDR_DQS3</text>
<text x="64.9" y="178.9">DDR_DQS3n</text>
</g>
<g font-size="1.8">
<text x="31.8" y="1.9">5</text>
<text x="90.1" y="1.9">4</text>
<text x="148.5" y="1.9">3</text>
<text x="206.9" y="1.9">2</text>
<text x="265.3" y="1.9">1</text>
<text x=".7" y="29.8">D</text>
<text x="295.1" y="29.8">D</text>
<text x=".7" y="80.9">C</text>
<text x="295.1" y="80.9">C</text>
<text x=".7" y="132.1">B</text>
<text x="295.1" y="132.1">B</text>
<text x=".7" y="183.3">A</text>
<text x="295.1" y="183.3">A</text>
<text x="220" y="201">Date:</text>
<text x="233.8" y="201">Thursday, March 02, 2017</text>
<text x="279.5" y="201">V1.0</text>
<text x="31.8" y="209.2">5</text>
<text x="90.1" y="209.2">4</text>
<text x="148.5" y="209.2">3</text>
<text x="206.9" y="209.2">2</text>
<text x="220" y="204.6">Designed by:</text>
<text x="234" y="204.6">ZHM</text>
<text x="265.3" y="209.2">1</text>
<text x="270.6" y="204.6">Sheet:</text>
<text x="280.2" y="204.6">12</text>
<text x="283.5" y="204.6">of 99</text>
</g>
<text font-size="1.7" x="270.8" y="201">Rev:</text>
</svg>
